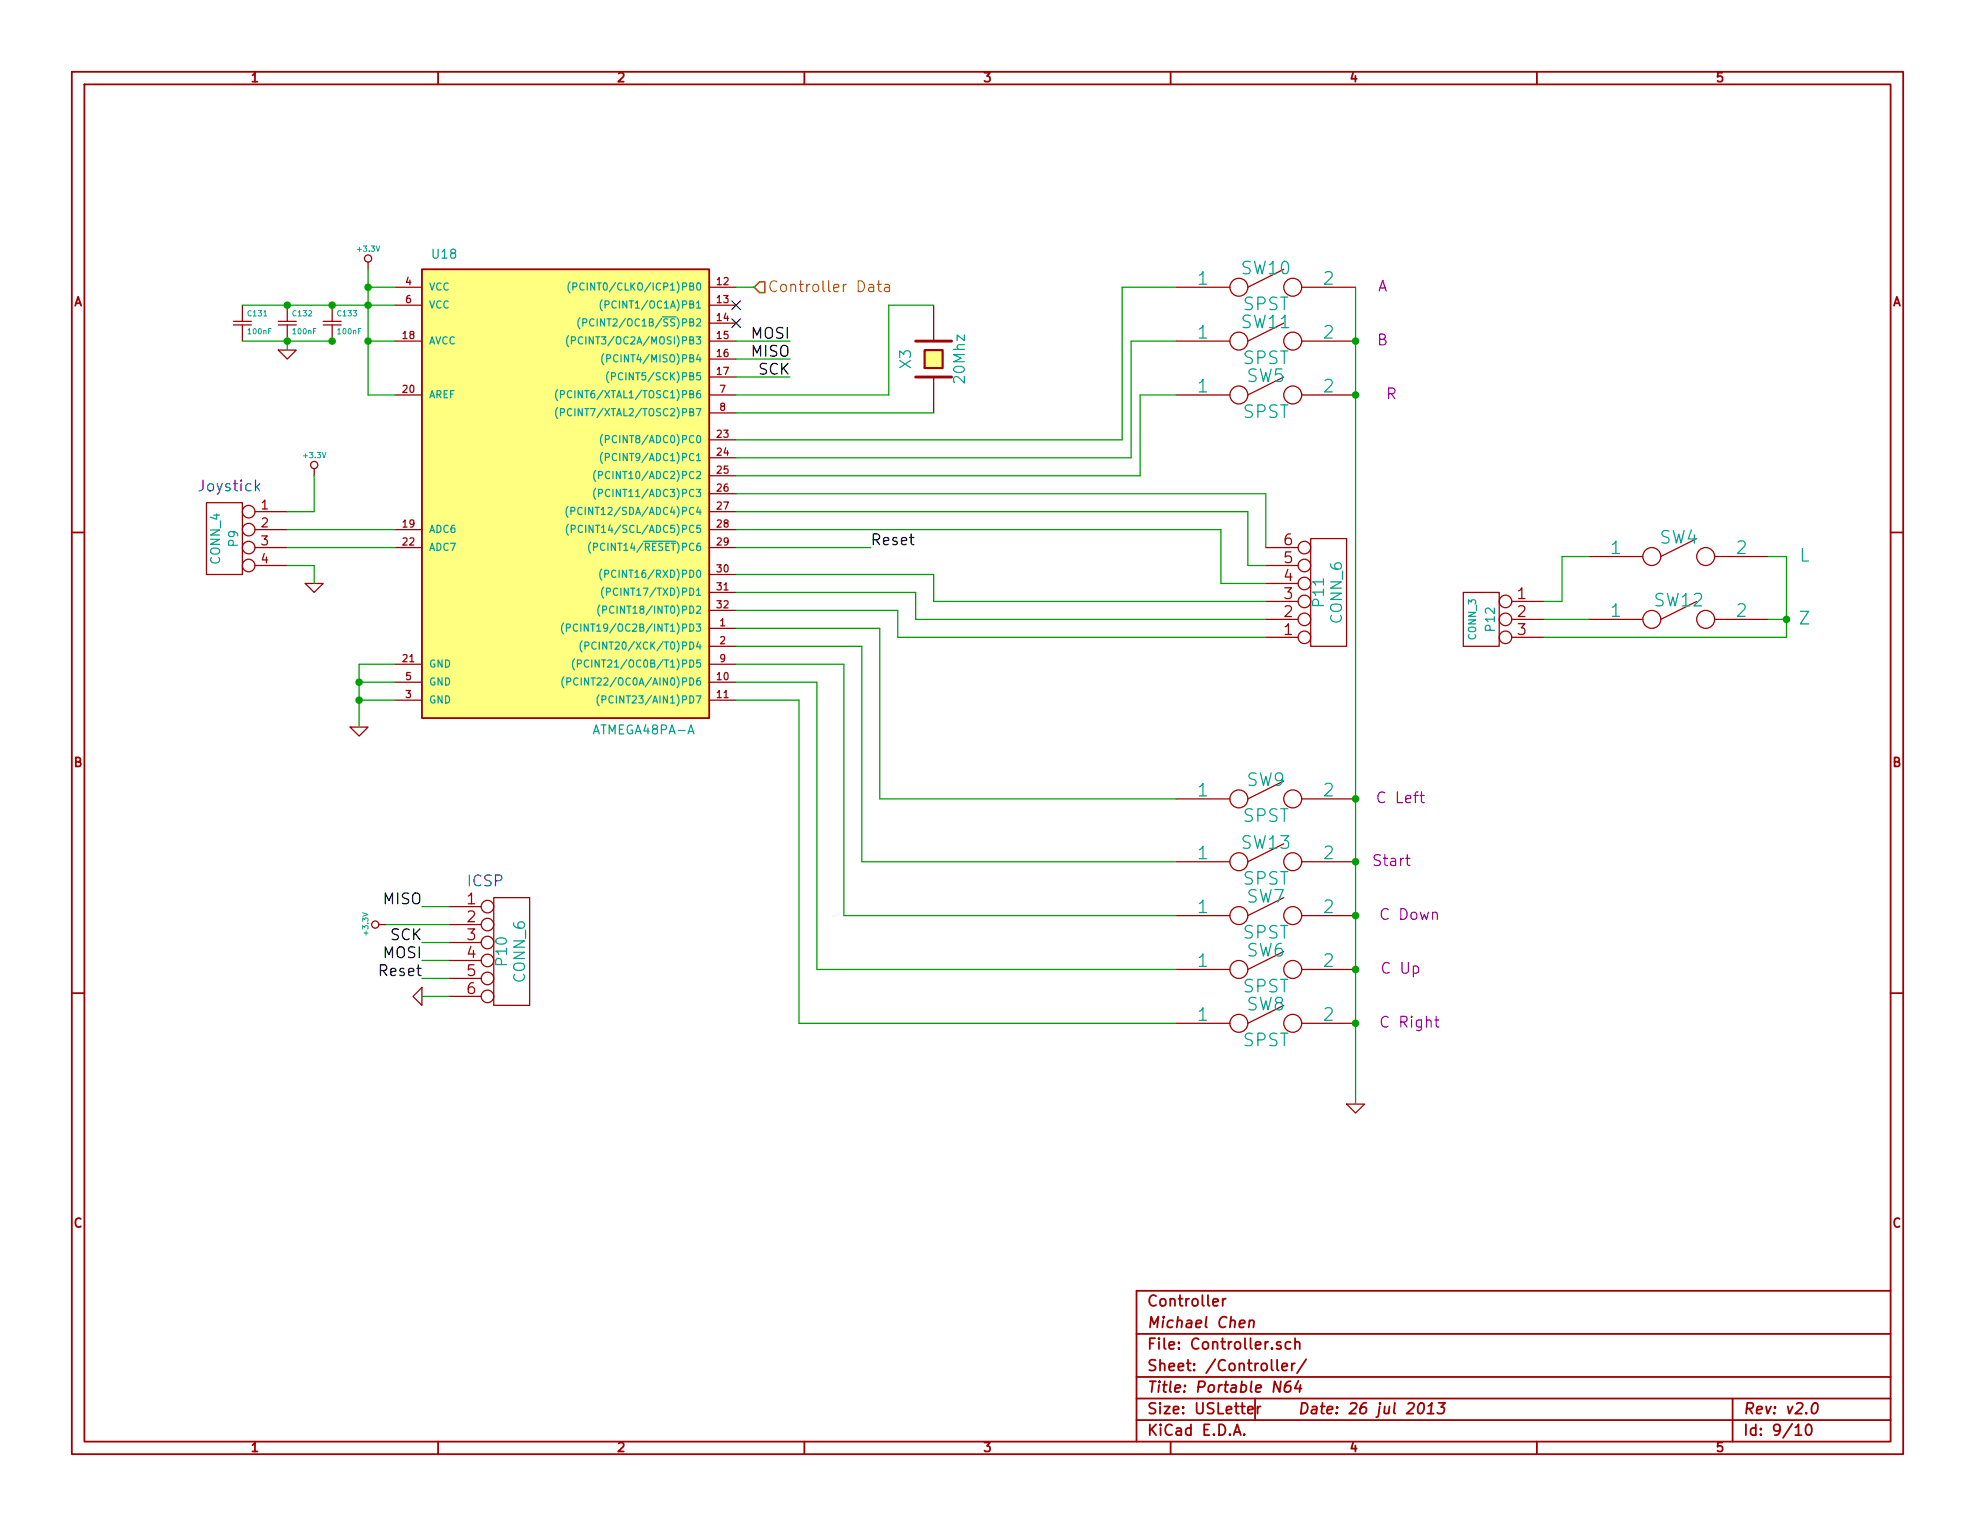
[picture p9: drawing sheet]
<svg xmlns="http://www.w3.org/2000/svg" width="279mm" height="216mm" viewBox="0 0 279 216" stroke-linecap="round" stroke-linejoin="round" font-family="sans-serif">
<g fill="none" stroke="#a00000" stroke-width=".25">
<path d="M10.2 10.2h259v195.5h-259zM11.9 11.9h255.6v192.1h-255.6zM62 10.2v1.7M113.8 10.2v1.7M165.6 10.2v1.7M217.4 10.2v1.7M59.7 38.1h40.6v63.5h-40.6zM10.2 75.3h1.7M267.5 75.3h1.7M10.2 140.5h1.7M267.5 140.5h1.7M160.8 188.7h106.7"/>
<path d="M160.8 194.8h106.7M160.8 197.9h106.7M171.6 184.3l.7-.2v-.3l-.5-.1-.2 .3 .1 .7 .1 .1 .5-.1M173 183.7v1.1M173.4 183.7l-.3 .1-.1 .2M175.3 187.3l.8-.1-.1-.3-.1-.1-.4 .1-.2 .7 .2 .2 .4-.1M176.5 199.5l.8-.1-.1-.3-.4-.1-.3 .2 .1 .7 .2 .1 .4-.1M176.8 186.9a.38 .38 0 0 1 .6 .1l-.1 .8M176.8 186.8l-.1 1M177.5 197.9v3M177.9 199v1M178.3 199l-.2 .1-.2 .2"/>
<path d="M180.7 192.4v1.3l.2 .2M181.2 189.9l-.4-.1-.2 .3 .1 .2 .5 .1 .1 .2-.1 .2-.1 .1-.5-.1M181.2 195.4l-.2 1.6-.7-1.6-.2 1.6M181.4 193.4l.7-.1-.1-.3-.4-.1-.2 .2 .1 .7 .1 .1 .4-.1M182.6 195.4a.72 .72 0 0 0-.8 .7l-.1 .7a.52 .52 0 0 0 .9-.1v-.5a.49 .49 0 0 0-.9 .1M182.6 189.9a.48 .48 0 0 0-.7 .1l-.1 .6a.48 .48 0 0 0 .8 .2M182.8 192.9v1M183.2 192.9l-.3 .1-.1 .2M183.2 190a.38 .38 0 0 1 .7 .1v.8M183.2 189.3v1.6M183.7 195.4l-.5 1h.9M184 195.9l-.2 1.1"/>
<path d="M184.8 192.3l-1.3 2M200.9 198.6a.34 .34 0 0 1 .5 .2 .87 .87 0 0 1-.5 1.2l-.2-.1a1.13 1.13 0 0 1 .2-1.3zM201.9 200h.9M202.1 198.9l.5-.4-.2 1.5M203.5 198.5h.9l-.5 .6a.38 .38 0 0 1 .4 .3v.3l-.3 .3h-.5l-.2-.1M245.1 197.9v6.1M256.5 198.6a.35 .35 0 0 1 .4-.1 .35 .35 0 0 1 .2 .3 .87 .87 0 0 1-.5 1.2l-.2-.1a1.14 1.14 0 0 1 .1-1.3zM267.5 182.6h-106.7v21.4M62 204v1.7M113.8 204v1.7M160.8 200.9h106.7M165.6 204v1.7"/>
<path d="M174.5 203l.5-1.5 .5 1.5M174.7 202.6h.7M176 202.9l.1 .1h-.1h-.1l.1-.1v.1M217.4 204v1.7M254 202l.4-.5v1.5M254 203h.9M255.6 201.7a.36 .36 0 0 1 .4-.2 .36 .36 0 0 1 .2 .3 .77 .77 0 0 1-.4 1.2h-.1a1.13 1.13 0 0 1-.1-1.3z"/>
</g>
<path d="M124.3 39.7v1.3l.1 .2h.3M122.9 40.3l.2-.1 .4 .1 .1 .9M123.6 40.6l-.5 .1a.3 .3 0 0 0-.2 .3 .3 .3 0 0 0 .2 .2h.5M124.1 40.2h.6M125.2 40.3l.1-.1 .5 .1v.9M125.8 40.6l-.5 .1a.3 .3 0 0 0-.2 .3 .3 .3 0 0 0 .2 .2h.5" fill="none" stroke="#808000" stroke-width=".18"/>
<path d="M107.4 39.9h.8v1.5h-.8l-.7-.8z" fill="none" stroke="#808000" stroke-width=".25"/>
<path d="M103.5 42.6l1.2 1.2M103.5 45.1l1.2 1.2M104.7 42.6l-1.2 1.2M104.7 45.1l-1.2 1.2" fill="none" stroke="#0000c0" stroke-width=".18"/>
<path d="M129.5 53.3h5.1M129.5 48.3h5.1" fill="none" stroke="#a00000" stroke-width=".41"/>
<g fill="#ffff80" stroke="#ffff80" stroke-width=".25">
<path d="M130.8 49.5h2.5v2.6h-2.5z"/>
<path d="M59.7 38.1h40.6v63.5h-40.6z"/>
</g>
<path d="M130.8 49.5h2.5v2.6h-2.5z" fill="none" stroke="#a00000" stroke-width=".3"/>
<g fill="none" stroke="#a00000" stroke-width=".18">
<path d="M52.1 37.1v1M181.6 38.1l-5.1 2.5M33 46h2.6M33 45.5h2.6M34.3 43.2v2.3M34.3 46v2.3M39.4 49.5h2.5l-1.3 1.3zM39.4 46h2.5M39.4 45.5h2.5M40.6 43.2v2.3M40.6 46v2.3M45.7 46h2.6"/>
<path d="M45.7 45.5h2.6M47 43.2v2.3M47 46v2.3M55.9 48.3h3.8M55.9 40.6h3.8M55.9 55.9h3.8M55.9 43.2h3.8M100.3 48.3h3.8M100.3 40.6h3.8M100.3 55.9h3.8M100.3 43.2h3.8M100.3 58.4h3.8"/>
<path d="M100.3 45.7h3.8M100.3 50.8h3.8M100.3 53.3h3.8M132.1 43.2v5.1M132.1 53.3v5.1M166.4 48.3h7.6M166.4 40.6h7.6M166.4 55.9h7.6M181.6 45.7l-5.1 2.6M181.6 53.3l-5.1 2.6M184.1 48.3h7.7M184.1 40.6h7.7"/>
<path d="M184.1 55.9h7.7M29.2 71.1h5.1v10.2h-5.1zM36.1 72.4h4.5M36.1 74.9h4.5M36.1 77.5h4.5M44.4 66.3v1M55.9 74.9h3.8M55.9 77.5h3.8M100.3 72.4h3.8M100.3 74.9h3.8M100.3 77.5h3.8M100.3 62.2h3.8"/>
<path d="M100.3 64.8h3.8M100.3 67.3h3.8M100.3 69.9h3.8M179.1 77.5h4.5M185.4 76.2h5.1v15.2h-5.1zM224.8 78.7h7.6M240 76.2l-5.1 2.5M242.6 78.7h7.6M36.1 80h4.5M43.2 82.6h2.5l-1.3 1.2zM55.9 99.1h3.8M55.9 96.5h3.8"/>
<path d="M55.9 94h3.8M100.3 88.9h3.8M100.3 91.4h3.8M100.3 99.1h3.8M100.3 96.5h3.8M100.3 94h3.8M100.3 81.3h3.8M100.3 83.8h3.8M100.3 86.4h3.8M179.1 80h4.5M179.1 90.2h4.5M179.1 87.6h4.5"/>
<path d="M179.1 85.1h4.5M179.1 82.6h4.5M207 83.8h5.1v7.6h-5.1zM213.9 90.2h4.5M213.9 87.6h4.5M213.9 85.1h4.5M224.8 87.6h7.6M240 85.1l-5.1 2.5M242.6 87.6h7.6M49.5 102.9h2.6l-1.3 1.2zM166.4 113h7.6M181.6 119.4l-5.1 2.5"/>
<path d="M181.6 110.5l-5.1 2.5M184.1 113h7.7M53.6 130.8h1M63.5 128.3h4.6M63.5 130.8h4.6M63.5 133.4h4.6M63.5 135.9h4.6M63.5 138.4h4.6M69.8 127h5.1v15.2h-5.1zM166.4 121.9h7.6M166.4 129.5h7.6M166.4 137.2h7.6"/>
<path d="M181.6 127l-5.1 2.5M181.6 134.6l-5.1 2.6M184.1 121.9h7.7M184.1 129.5h7.7M184.1 137.2h7.7M58.4 141l1.3-1.3v2.5zM63.5 141h4.6M166.4 144.8h7.6M181.6 142.2l-5.1 2.6M184.1 144.8h7.7M190.5 156.2h2.5l-1.2 1.3z"/>
<circle cx="52.1" cy="36.6" r=".51"/>
<circle cx="175.3" cy="48.3" r="1.27"/>
<circle cx="175.3" cy="40.6" r="1.27"/>
<circle cx="175.3" cy="55.9" r="1.27"/>
<circle cx="182.9" cy="40.6" r="1.27"/>
<circle cx="182.9" cy="48.3" r="1.27"/>
<circle cx="182.9" cy="55.9" r="1.27"/>
<circle cx="35.2" cy="74.9" r=".89"/>
<circle cx="35.2" cy="77.5" r=".89"/>
<circle cx="35.2" cy="72.4" r=".89"/>
<circle cx="44.5" cy="65.8" r=".51"/>
<circle cx="184.5" cy="77.5" r=".89"/>
<circle cx="233.7" cy="78.7" r="1.27"/>
<circle cx="241.3" cy="78.7" r="1.27"/>
<circle cx="35.2" cy="80" r=".89"/>
<circle cx="184.5" cy="87.6" r=".89"/>
<circle cx="184.5" cy="90.2" r=".89"/>
<circle cx="184.5" cy="82.5" r=".89"/>
<circle cx="184.5" cy="80" r=".89"/>
<circle cx="184.5" cy="85.1" r=".89"/>
<circle cx="213" cy="90.2" r=".89"/>
<circle cx="213" cy="87.6" r=".89"/>
<circle cx="213" cy="85.1" r=".89"/>
<circle cx="233.7" cy="87.6" r="1.27"/>
<circle cx="241.3" cy="87.6" r="1.27"/>
<circle cx="175.3" cy="113" r="1.27"/>
<circle cx="182.9" cy="113" r="1.27"/>
<circle cx="53.1" cy="130.8" r=".51"/>
<circle cx="69" cy="138.4" r=".89"/>
<circle cx="69" cy="135.9" r=".89"/>
<circle cx="69" cy="133.3" r=".89"/>
<circle cx="69" cy="130.8" r=".89"/>
<circle cx="69" cy="128.3" r=".89"/>
<circle cx="175.3" cy="121.9" r="1.27"/>
<circle cx="175.3" cy="129.5" r="1.27"/>
<circle cx="175.3" cy="137.2" r="1.27"/>
<circle cx="182.9" cy="121.9" r="1.27"/>
<circle cx="182.9" cy="129.5" r="1.27"/>
<circle cx="182.9" cy="137.2" r="1.27"/>
<circle cx="69" cy="141" r=".89"/>
<circle cx="175.3" cy="144.8" r="1.27"/>
<circle cx="182.9" cy="144.8" r="1.27"/>
</g>
<path d="M203 144.3h.6M203.2 143.8v1.3l.1 .1 .3 .1" fill="none" stroke="#a000a0" stroke-width=".18"/>
<path d="M36.3 68.9l.4 .5M36.7 68.4l-.6 .6" fill="none" stroke="#00f" stroke-width=".18"/>
<g fill="none" stroke="#00a0a0" stroke-width=".18">
<path d="M80.6 39.9a1.2 1.2 0 0 0 0 1.5M78.9 55.1a1.2 1.2 0 0 0 0 1.6M78.9 57.7a1.2 1.2 0 0 0 0 1.5M79.3 55.8h.5l.1-.2-.1-.3h-.5v1M79.3 58.3h.5l.1-.1-.1-.3-.5-.1v1M80.4 47.5a1.2 1.2 0 0 0 0 1.5M80.8 48.2l.5-.1 .1-.1-.1-.3h-.5v1M81.1 40.6l.4-.1 .1-.1-.1-.3-.4-.1v1M82 45a1.2 1.2 0 0 0 0 1.5M82.4 47.8a.4 .4 0 0 0-.5-.1 .4 .4 0 0 0-.1 .5 .37 .37 0 0 0 .2 .4 .37 .37 0 0 0 .4 0M82.4 45.6h.5l.1-.1-.1-.3-.5-.1v1M82.6 40.1a.4 .4 0 0 0-.5 0 .4 .4 0 0 0-.1 .5 .37 .37 0 0 0 .2 .4 .37 .37 0 0 0 .4-.1"/>
<path d="M84 45.2a.4 .4 0 0 0-.5 0 .4 .4 0 0 0-.1 .5 .37 .37 0 0 0 .2 .4 .37 .37 0 0 0 .4-.1M85.2 42.4a1.2 1.2 0 0 0 0 1.6M85.4 50a1.2 1.2 0 0 0 0 1.6M85.6 43.1h.5l.1-.2-.1-.3h-.5v1M85.8 50.7h.5l.1-.2-.1-.3h-.5v1M86.1 52.6a1.2 1.2 0 0 0 0 1.5M86.5 53.3l.5-.1 .1-.1-.1-.3-.5-.1v1M80.4 71.6a1.2 1.2 0 0 0 0 1.6M80.4 74.2a1.2 1.2 0 0 0 0 1.5M80.8 72.3h.5v-.2v-.3h-.5v1M80.8 74.9l.5-.1 .1-.1-.1-.3-.5-.1v1M82.3 71.9a.4 .4 0 0 0-.5 0 .4 .4 0 0 0-.1 .5 .37 .37 0 0 0 .2 .3 .37 .37 0 0 0 .4 0"/>
<path d="M82.4 74.4a.4 .4 0 0 0-.5 0 .4 .4 0 0 0-.1 .5 .37 .37 0 0 0 .2 .4 .37 .37 0 0 0 .4-.1M83.6 76.7a1.2 1.2 0 0 0 0 1.6M84 77.4l.5-.1v-.1v-.3h-.5v1M84.3 66.5a1.2 1.2 0 0 0 0 1.6M84.3 69.1a1.2 1.2 0 0 0 0 1.5M84.7 67.2h.5v-.1v-.3l-.5-.1v1M84.7 69.8l.5-.1v-.1v-.3l-.5-.1v1.1M85.2 61.5a1.2 1.2 0 0 0 0 1.5M85.2 64a1.2 1.2 0 0 0 0 1.6M85.6 62.2l.5-.1 .1-.1-.1-.3-.5-.1v1M85.6 64.7l.5-.1 .1-.1-.1-.3h-.5v1M91.1 76.6h4.5"/>
<path d="M79.7 88.1a1.2 1.2 0 0 0 0 1.6M79.8 95.8a1.2 1.2 0 0 0 0 1.5M80.1 88.8h.5l.1-.2-.1-.3h-.5v1M80.2 96.4h.5v-.1v-.3l-.5-.1v1M81.3 93.2a1.2 1.2 0 0 0 0 1.6M81.7 93.9h.5v-.2v-.3h-.5v1M81.7 88.4a.4 .4 0 0 0-.5 0 .4 .4 0 0 0-.1 .5 .37 .37 0 0 0 .2 .4 .37 .37 0 0 0 .4-.1M81.8 96a.4 .4 0 0 0-.5 0 .4 .4 0 0 0-.1 .5 .37 .37 0 0 0 .1 .4 .37 .37 0 0 0 .5-.1M82.3 90.7a1.2 1.2 0 0 0 0 1.5M82.8 91.4l.4-.1 .1-.1-.1-.3-.4-.1v1M83.3 93.5a.4 .4 0 0 0-.5 0 .4 .4 0 0 0-.1 .5 .37 .37 0 0 0 .1 .3 .37 .37 0 0 0 .5 0M84.3 90.9a.4 .4 0 0 0-.5 0 .4 .4 0 0 0-.1 .5 .37 .37 0 0 0 .2 .4 .37 .37 0 0 0 .4-.1"/>
<path d="M84.8 98.3a1.2 1.2 0 0 0 0 1.5M84.9 85.6a1.2 1.2 0 0 0 0 1.5M85.1 80.5a1.2 1.2 0 0 0 0 1.6M85.2 99l.4-.1 .1-.1-.1-.3h-.4v1M85.3 86.3l.5-.1v-.1v-.3h-.5v1M85.4 83.1a1.2 1.2 0 0 0 0 1.5M85.5 81.2h.5l.1-.2-.1-.3h-.5v1M85.8 83.7h.5l.1-.1-.1-.3-.5-.1v1"/>
</g>
<g fill="none" stroke="#00a000" stroke-width=".18">
<path d="M52.1 38.1v17.8h3.8M34.3 48.3h12.7M34.3 43.2h21.6M40.6 48.3v1.2M52.1 48.3h3.8M52.1 40.6h3.8M104.1 48.3h7.7M104.1 40.6h2.6M104.1 58.4h28M104.1 53.3h7.7M104.1 50.8h7.7M132.1 43.2h-6.4v12.7h-21.6"/>
<path d="M166.4 48.3h-6.4v16.5h-55.9M166.4 40.6h-7.7v21.6h-54.6M166.4 55.9h-5.1v11.4h-57.2M191.8 40.6v115.6M40.6 74.9h15.3M40.6 77.5h15.3M44.4 67.3v5.1h-3.8M104.1 69.9h75v7.6M104.1 74.9h68.6v7.7h6.4M104.1 77.5h19.1M104.1 72.4h72.4v7.6h2.6M224.8 78.7h-3.8v6.4h-2.6"/>
<path d="M250.2 78.7h2.5v11.5h-34.3M40.6 80h3.8v2.6M50.8 99.1h5.1M50.8 96.5h5.1M55.9 94h-5.1v8.9M104.1 81.3h28v3.8h47M104.1 86.4h22.9v3.8h52.1M104.1 91.4h17.8v30.5h44.5M104.1 96.5h11.5v40.7h50.8M104.1 83.8h25.4v3.8h49.6M104.1 88.9h20.4v24.1h41.9M104.1 94h15.3v35.5h47"/>
<path d="M104.1 99.1h8.9v45.7h53.4M218.4 87.6h6.4M250.2 87.6h2.5M54.6 130.8h8.9M59.7 138.4h3.8M59.7 135.9h3.8M59.7 133.4h3.8M59.7 128.3h3.8M59.7 141h3.8"/>
</g>
<g fill="#00a000" stroke="#00a000" stroke-width=".25">
<circle cx="191.8" cy="137.2" r=".41"/>
<circle cx="191.8" cy="129.5" r=".41"/>
<circle cx="191.8" cy="121.9" r=".41"/>
<circle cx="191.8" cy="55.9" r=".41"/>
<circle cx="40.6" cy="48.3" r=".41"/>
<circle cx="52.1" cy="48.3" r=".41"/>
<circle cx="40.6" cy="43.2" r=".41"/>
<circle cx="52.1" cy="43.2" r=".41"/>
<circle cx="50.8" cy="99.1" r=".41"/>
<circle cx="52.1" cy="40.6" r=".41"/>
<circle cx="50.8" cy="96.5" r=".41"/>
<circle cx="47" cy="43.2" r=".41"/>
<circle cx="47" cy="48.3" r=".41"/>
<circle cx="191.8" cy="48.3" r=".41"/>
<circle cx="191.8" cy="113" r=".41"/>
<circle cx="191.8" cy="144.8" r=".41"/>
<circle cx="252.7" cy="87.6" r=".41"/>
</g>
<g font-size="2.5" fill="#00a0a0">
<text x="169.5" y="40.4">1</text>
<text x="175.7" y="38.9">SW10</text>
<text x="187.3" y="40.4">2</text>
<text x="175.7" y="46.5">SW11</text>
<text x="175.8" y="44">SPST</text>
<text x="169.5" y="48">1</text>
<text x="175.8" y="51.6">SPST</text>
<text x="187.3" y="48">2</text>
<text x="169.5" y="55.6">1</text>
<text x="175.8" y="59.2">SPST</text>
<text x="176.4" y="54.2">SW5</text>
<text x="187.3" y="55.6">2</text>
<text x="234.8" y="77">SW4</text>
<text x="227.9" y="78.5">1</text>
<text x="245.7" y="78.5">2</text>
<text x="254.5" y="79.6">L</text>
<text x="227.9" y="87.4">1</text>
<text x="234.1" y="85.9">SW12</text>
<text x="245.7" y="87.4">2</text>
<text x="254.5" y="88.4">Z</text>
<text x="169.5" y="112.8">1</text>
<text x="176.4" y="111.3">SW9</text>
<text x="187.3" y="112.8">2</text>
<text x="175.8" y="116.4">SPST</text>
<text x="169.5" y="121.7">1</text>
<text x="175.7" y="120.2">SW13</text>
<text x="175.8" y="125.3">SPST</text>
<text x="187.3" y="121.7">2</text>
<text x="169.5" y="129.3">1</text>
<text x="176.4" y="127.8">SW7</text>
<text x="187.3" y="129.3">2</text>
<text x="169.5" y="136.9">1</text>
<text x="175.8" y="132.9">SPST</text>
<text x="176.4" y="135.4">SW6</text>
<text x="187.3" y="136.9">2</text>
<text x="175.8" y="140.5">SPST</text>
<text x="176.4" y="143.1">SW8</text>
<text x="169.5" y="144.5">1</text>
<text x="175.8" y="148.1">SPST</text>
<text x="187.3" y="144.5">2</text>
</g>
<text font-size="2.1" fill="#808000" x="108.6" y="41.4">Controller Data</text>
<g font-size="2.1" fill="#a000a0">
<text x="194.8" y="41.3">A</text>
<text x="194.8" y="48.9">B</text>
<text x="196.1" y="56.6">R</text>
<text x="195.1" y="113.7">C Left</text>
<text x="194.4" y="122.6">Start</text>
<text x="195.5" y="130.2">C Down</text>
<text x="195.7" y="137.8">C Up</text>
<text x="195.6" y="145.5">C Right</text>
</g>
<g font-size="2.1">
<text x="106.3" y="48">MOSI</text>
<text x="106.3" y="50.5">MISO</text>
<text x="107.3" y="53.1">SCK</text>
<text x="123.2" y="77.2">Reset</text>
<text x="54.3" y="128">MISO</text>
<text x="54.3" y="135.6">MOSI</text>
<text x="55.2" y="133.1">SCK</text>
<text x="53.9" y="138.2">Reset</text>
</g>
<g font-size="2.1" fill="#00a0a0">
<text x="129" y="52.1" transform="rotate(-90 129 52.1)">X3</text>
<text x="136.6" y="54" transform="rotate(-90 136.6 54)">20Mhz</text>
<text x="187.4" y="85.7" transform="rotate(-90 187.4 85.7)">P11</text>
<text x="189.9" y="88.1" transform="rotate(-90 189.9 88.1)">CONN_6</text>
<text x="71.8" y="136.5" transform="rotate(-90 71.8 136.5)">P10</text>
<text x="74.3" y="138.9" transform="rotate(-90 74.3 138.9)">CONN_6</text>
</g>
<g font-size="2.1" fill="#00f">
<text x="27.9" y="69.6">Joystick</text>
<text x="66" y="125.5">ICSP</text>
</g>
<g font-size="2.1" fill="#a00000">
<text x="181.7" y="77.2">6</text>
<text x="181.7" y="82.3">4</text>
<text x="181.7" y="79.8">5</text>
<text x="181.7" y="89.9">1</text>
<text x="181.7" y="87.4">2</text>
<text x="181.7" y="84.8">3</text>
<text x="214.7" y="84.8">1</text>
<text x="214.7" y="87.4">2</text>
<text x="214.7" y="89.9">3</text>
<text x="66.1" y="128">1</text>
<text x="66.1" y="130.6">2</text>
<text x="66.1" y="133.1">3</text>
<text x="66.1" y="135.6">4</text>
<text x="66.1" y="138.2">5</text>
<text x="66.1" y="140.7">6</text>
<text x="162.3" y="184.9">Controller</text>
<text x="162.3" y="191">File: Controller.sch</text>
<text x="162.3" y="188">Michael Chen</text>
<text x="162.3" y="197.1">Title: Portable N64</text>
<text x="162.3" y="194.1">Sheet: /Controller/</text>
<text x="162.3" y="203.2">KiCad E.D.A.</text>
<text x="162.3" y="200.2">Size: USLetter</text>
<text x="183.6" y="200.2">Date: 26 jul 2013</text>
<text x="246.6" y="200.2">Rev: v2.0</text>
<text x="246.6" y="203.2">Id: 9/10</text>
</g>
<g font-size="1.8" fill="#a00000">
<text x="35.6" y="11.7">1</text>
<text x="87.4" y="11.7">2</text>
<text x="139.2" y="11.7">3</text>
<text x="191" y="11.7">4</text>
<text x="242.8" y="11.7">5</text>
<text x="10.4" y="43.4">A</text>
<text x="267.7" y="43.4">A</text>
<text x="37" y="72.1">1</text>
<text x="37" y="74.7">2</text>
<text x="37" y="77.2">3</text>
<text x="37" y="79.8">4</text>
<text x="10.4" y="108.6">B</text>
<text x="267.7" y="108.6">B</text>
<text x="10.4" y="173.7">C</text>
<text x="267.7" y="173.7">C</text>
<text x="35.6" y="205.5">1</text>
<text x="87.4" y="205.5">2</text>
<text x="139.2" y="205.5">3</text>
<text x="191" y="205.5">4</text>
<text x="242.8" y="205.5">5</text>
</g>
<g font-size="1.8" fill="#00a0a0">
<text x="61.2" y="36.7">U18</text>
<text x="33.7" y="77.3" transform="rotate(-90 33.7 77.3)">P9</text>
<text x="31.2" y="79.8" transform="rotate(-90 31.2 79.8)">CONN_4</text>
<text x="211.5" y="89.2" transform="rotate(-90 211.5 89.2)">P12</text>
<text x="84.1" y="104">ATMEGA48PA-A</text>
</g>
<g font-size="1.4" fill="#a00000">
<text x="57.4" y="40.4">4</text>
<text x="101.4" y="40.4">12</text>
<text x="57.4" y="42.9">6</text>
<text x="101.4" y="42.9">13</text>
<text x="101.4" y="45.5">14</text>
<text x="57" y="48">18</text>
<text x="101.4" y="48">15</text>
<text x="101.4" y="50.5">16</text>
<text x="101.4" y="53.1">17</text>
<text x="57" y="55.6">20</text>
<text x="101.9" y="55.6">7</text>
<text x="101.9" y="58.2">8</text>
<text x="101.4" y="62">23</text>
<text x="101.4" y="64.5">24</text>
<text x="101.4" y="67.1">25</text>
<text x="101.4" y="69.6">26</text>
<text x="57" y="77.2">22</text>
<text x="57" y="74.7">19</text>
<text x="101.4" y="72.1">27</text>
<text x="101.4" y="74.7">28</text>
<text x="101.4" y="77.2">29</text>
<text x="101.4" y="81">30</text>
<text x="101.4" y="83.6">31</text>
<text x="101.4" y="86.1">32</text>
<text x="101.9" y="88.6">1</text>
<text x="57" y="93.7">21</text>
<text x="101.9" y="91.2">2</text>
<text x="101.9" y="93.7">9</text>
<text x="57.4" y="98.8">3</text>
<text x="57.4" y="96.3">5</text>
<text x="101.4" y="96.3">10</text>
<text x="101.4" y="98.8">11</text>
</g>
<g font-size="1.4" fill="#00a0a0">
<text x="60.7" y="41.1">VCC</text>
<text x="82.7" y="41.1">(PCINT0/CLKO/ICP1)PB0</text>
<text x="60.7" y="43.7">VCC</text>
<text x="84" y="46.2">(PCINT2/OC1B/SS)PB2</text>
<text x="86.3" y="43.7">(PCINT1/OC1A)PB1</text>
<text x="60.7" y="48.8">AVCC</text>
<text x="82.2" y="48.8">(PCINT3/OC2A/MOSI)PB3</text>
<text x="86.6" y="51.3">(PCINT4/MISO)PB4</text>
<text x="87.2" y="53.8">(PCINT5/SCK)PB5</text>
<text x="60.7" y="56.4">AREF</text>
<text x="80.6" y="56.4">(PCINT6/XTAL1/TOSC1)PB6</text>
<text x="80.6" y="58.9">(PCINT7/XTAL2/TOSC2)PB7</text>
<text x="86.3" y="62.7">(PCINT8/ADC0)PC0</text>
<text x="86.3" y="65.3">(PCINT9/ADC1)PC1</text>
<text x="85.5" y="67.8">(PCINT10/ADC2)PC2</text>
<text x="85.5" y="70.4">(PCINT11/ADC3)PC3</text>
<text x="60.7" y="78">ADC7</text>
<text x="60.7" y="75.4">ADC6</text>
<text x="82.2" y="72.9">(PCINT12/SDA/ADC4)PC4</text>
<text x="82.3" y="75.4">(PCINT14/SCL/ADC5)PC5</text>
<text x="84.7" y="78">(PCINT14/RESET)PC6</text>
<text x="86.4" y="81.8">(PCINT16/RXD)PD0</text>
<text x="82" y="89.4">(PCINT19/OC2B/INT1)PD3</text>
<text x="86.3" y="86.9">(PCINT18/INT0)PD2</text>
<text x="86.6" y="84.3">(PCINT17/TXD)PD1</text>
<text x="60.7" y="94.5">GND</text>
<text x="83.4" y="94.5">(PCINT21/OC0B/T1)PD5</text>
<text x="84.4" y="91.9">(PCINT20/XCK/T0)PD4</text>
<text x="208.9" y="90.5" transform="rotate(-90 208.9 90.5)">CONN_3</text>
<text x="60.7" y="99.6">GND</text>
<text x="60.7" y="97">GND</text>
<text x="81.9" y="97">(PCINT22/OC0A/AIN0)PD6</text>
<text x="86.2" y="99.6">(PCINT23/AIN1)PD7</text>
</g>
<g font-size="1.1" fill="#00a0a0">
<text x="50.7" y="35.6">+3.3V</text>
<text x="35.1" y="44.8">C131</text>
<text x="35.2" y="47.3">100nF</text>
<text x="41.5" y="44.8">C132</text>
<text x="41.5" y="47.3">100nF</text>
<text x="47.8" y="44.8">C133</text>
<text x="47.9" y="47.3">100nF</text>
<text x="43.1" y="64.8">+3.3V</text>
<text x="52.1" y="132.2" transform="rotate(-90 52.1 132.2)">+3.3V</text>
</g>
</svg>
